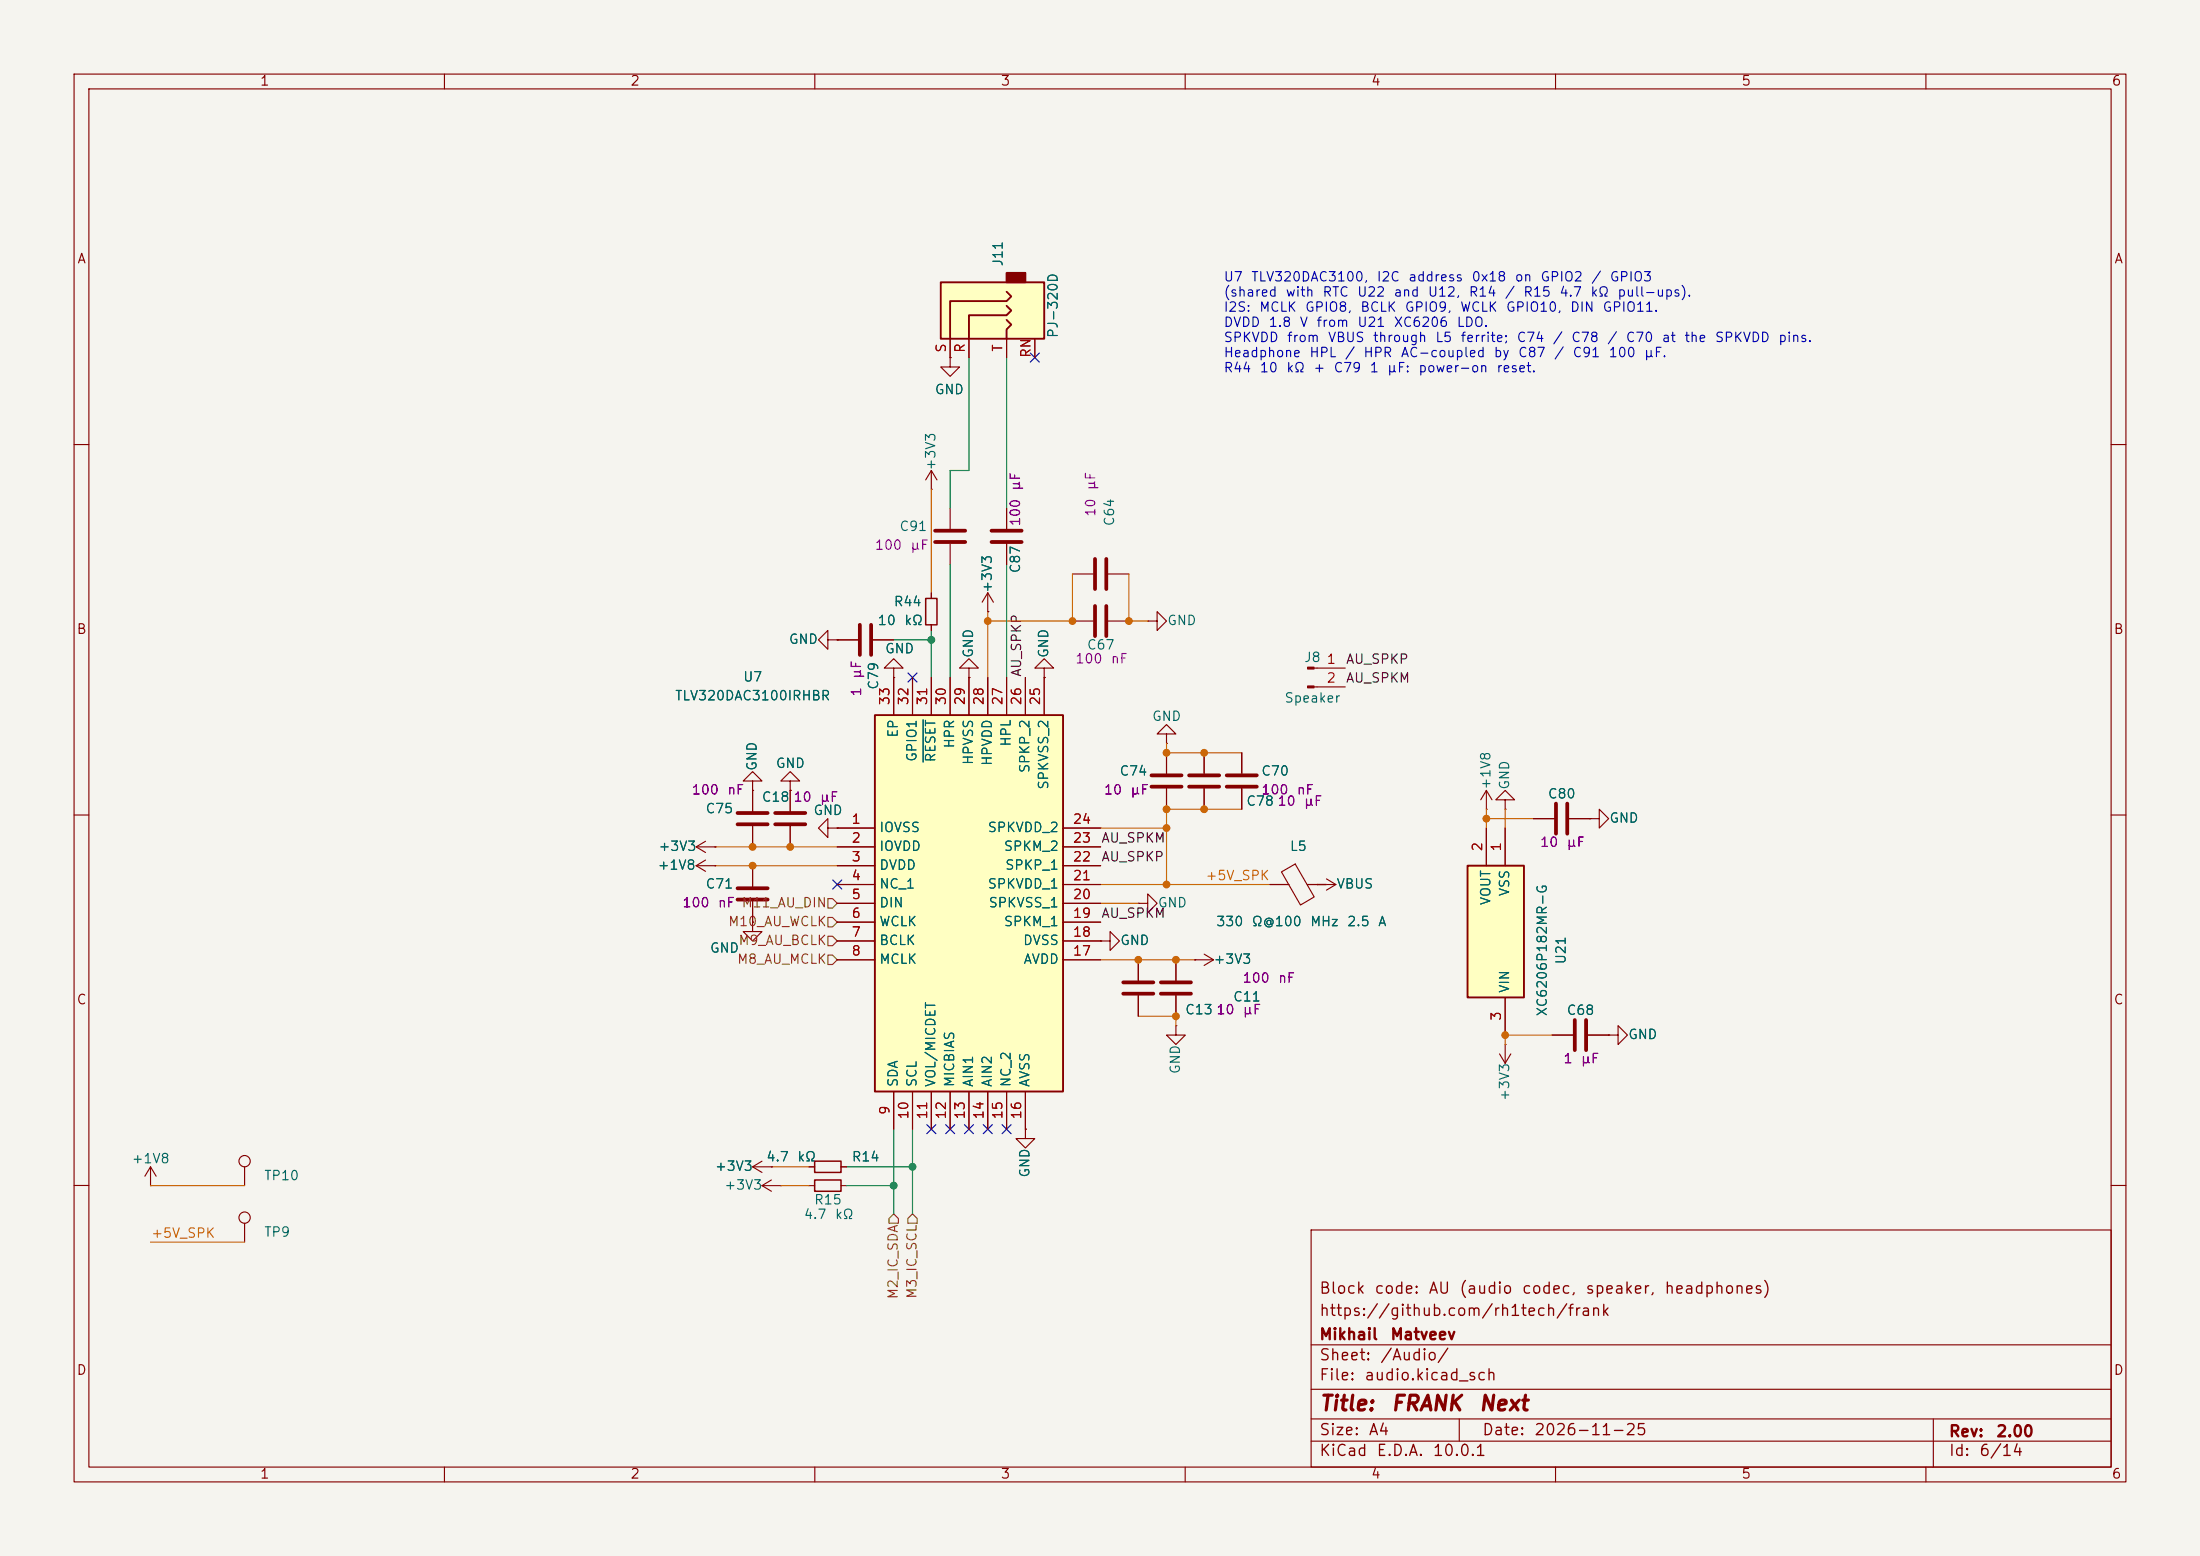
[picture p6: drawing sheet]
<svg xmlns="http://www.w3.org/2000/svg" width="297mm" height="210mm" viewBox="0 0 297 210" stroke-linecap="round" stroke-linejoin="round" font-family="sans-serif">
<path d="M0 0h297v210h-297z" fill="#f5f4ef" stroke="#f5f4ef" stroke-width=".14"/>
<g fill="none" stroke="#840000" stroke-width=".15">
<path d="M10 10h277v190h-277zM12 12h273v186h-273zM60 10v2M110 10v2M160 10v2M210 10v2M260 10v2M10 60h2M125.7 66h.1M125.7 63.5v2.5M125.7 63.5l-.7 1.3M125.7 63.5l.8 1.3"/>
<path d="M128.3 68.6v2.8M128.3 73.4v2.8M135.9 68.6v2.8M135.9 73.4v2.8M144.8 77.5h2.8M149.6 77.5h2.8M285 60h2M125.7 80v.8M125.7 84.3v.8M133.3 82.6h.1M133.3 80l-.7 1.3M133.3 80l.8 1.3"/>
<path d="M133.3 80v2.6M144.8 83.8h2.8M149.6 83.8h2.8M154.9 83.8h1.3v-1.2l1.3 1.2-1.3 1.3v-1.3M154.9 83.8h.1M10 110h2M94 114.3l1.2 .8M94 114.3h2.5M95.2 113.5l-1.2 .8M96.5 114.3h.1M157.5 101.6v2.8M157.5 106.4v2.8"/>
<path d="M200.7 109.2h.1M200.7 106.7l-.8 1.3M200.7 106.7l.7 1.3M200.7 106.7v2.5M203.2 108h1.3l-1.3-1.3-1.3 1.3h1.3v1.2M203.2 109.2h.1M207 110.5h2.8M211.8 110.5h2.8M214.6 110.5h1.3v-1.3l1.3 1.3-1.3 1.3v-1.3M214.6 110.5h.1M285 110h2M153.7 121.9h1.2v-1.2l1.3 1.2-1.3 1.3v-1.3"/>
<path d="M153.7 121.9h.1M153.7 129.5v2.8M153.7 134.4v2.8M161.3 129.5h.1M161.3 129.5h2.5M162.6 128.8l1.2 .7M163.8 129.5l-1.2 .8M20.3 157.5l-.7 1.3M20.3 157.5l.8 1.3M20.3 157.5v2.5M33 157.5v2.5M138.4 152.4v1.3h1.3l-1.3 1.2-1.2-1.2h1.2"/>
<path d="M138.4 152.4h.1M10 160h2M20.3 160h.1M177 166h108v32h-108zM285 160h2M60 198v2M110 198v2M160 198v2M177 194.5h108M177 191.5h108M177 187.5h108M177 181.5h108"/>
<path d="M197 191.5v3M210 198v2M260 198v2M261 191.5v6.5"/>
<circle cx="33" cy="156.7" r=".76"/>
</g>
<g fill="none" stroke="#840000" stroke-width=".51">
<path d="M126.2 71.6h4.1M126.2 73.2h4.1M133.9 71.6h4M133.9 73.2h4M147.8 75.4v4.1M149.4 75.4v4.1M147.8 81.8v4.1M149.4 81.8v4.1M155.4 106.2h4.1M155.4 104.6h4.1M210.1 108.5v4M211.6 108.5v4"/>
<path d="M151.6 132.6h4.1M151.6 134.1h4.1"/>
</g>
<path d="M125 80.8h1.5v3.5h-1.5z" fill="none" stroke="#840000" stroke-width=".2"/>
<path d="M127 38.1h14v7.6h-14z" fill="#ffffc2"/>
<path d="M135.9 36.8h2.5v1.3h-2.5z" fill="#840000" stroke="#840000" stroke-width=".25"/>
<path d="M127 38.1h14v7.6h-14zM135.9 39.4l.6 .6-.6 .6h-7.6v5.1M135.9 41.3l.6 .6-.6 .6h-5.1v3.2M135.9 43.2l.6 .6-.6 .7v1.2" fill="none" stroke="#840000" stroke-width=".25"/>
<g fill="none" stroke="#840000" stroke-width=".15">
<path d="M128.3 48.3v1.2h-1.3l1.3 1.3 1.2-1.3h-1.2M128.3 48.3h.1M128.3 45.7v2.6M130.8 45.7v2.6M135.9 45.7v2.6M139.7 45.7v2.6M157.5 99.1h1.2l-1.2-1.3-1.3 1.3h1.3v1.2M177.4 90.2h4.2M177.4 92.7h4.2M157.5 100.3h.1M162.6 101.6v2.8M162.6 106.4v2.8"/>
<path d="M167.6 101.6v2.8M167.6 106.4v2.8M171.4 119.4h2.6M173 117.7l1.9-1.1 2.5 4.5-1.8 1zM176.5 119.4h3.8M177.8 119.4h.1M179.1 118.6l1.2 .8M180.3 119.4l-1.2 .7M158.7 138.4v1.3h1.3l-1.3 1.3-1.2-1.3h1.2M158.7 138.4h.1M158.7 129.5v2.8M158.7 134.4v2.8"/>
</g>
<path d="M160.5 106.2h4.1M160.5 104.6h4.1M165.6 106.2h4.1M165.6 104.6h4.1M156.7 132.6h4.1M156.7 134.1h4.1" fill="none" stroke="#840000" stroke-width=".51"/>
<g fill="#840000" stroke="#840000" stroke-width=".15">
<path d="M176.5 90h.9v.3h-.9z"/>
<path d="M176.5 92.6h.9v.2h-.9z"/>
</g>
<path d="M198.1 116.8h7.6v17.8h-7.6z" fill="#ffffc2"/>
<path d="M198.1 116.8h7.6v17.8h-7.6z" fill="none" stroke="#840000" stroke-width=".25"/>
<g fill="none" stroke="#840000" stroke-width=".15">
<path d="M130.8 90.2h1.3l-1.3-1.3-1.3 1.3h1.3v1.2M130.8 91.4h.1M141 90.2h1.2l-1.2-1.3-1.3 1.3h1.3v1.2M141 91.4h.1M101.6 105.4h1.3l-1.3-1.3-1.3 1.3h1.3v1.3M101.6 106.7h.1M101.6 116.8v2.8M106.7 105.4h1.2l-1.2-1.3-1.3 1.3h1.3v1.3M106.7 106.7h.1M106.7 106.7v2.8M106.7 111.5v2.8M111.8 111.8v-1.3l-1.3 1.3 1.3 1.2v-1.2h1.2"/>
<path d="M113 111.8h.1M200.7 111.8v5M203.2 111.8v5M101.6 124.5v1.2h1.3l-1.3 1.3-1.3-1.3h1.3M101.6 124.5h.1M101.6 121.7v2.8M203.2 134.6v5.1"/>
</g>
<path d="M99.6 119.9h4M104.6 111.3h4.1M104.6 109.7h4.1M99.6 121.4h4" fill="none" stroke="#840000" stroke-width=".51"/>
<path d="M118.1 96.5h25.4v50.8h-25.4z" fill="#ffffc2"/>
<path d="M118.1 96.5h25.4v50.8h-25.4z" fill="none" stroke="#840000" stroke-width=".25"/>
<g fill="none" stroke="#840000" stroke-width=".15">
<path d="M128.3 48.3h.1M128.3 45.7v2.6M130.8 45.7v2.6M135.9 45.7v2.6M139.7 45.7v2.6M135.9 68.6v2.8M135.9 73.4v2.8M111.8 86.4v-1.3l-1.3 1.3 1.3 1.2v-1.2h1.2M113 86.4h.1M113 86.4h2.8M117.9 86.4h2.7M120.6 90.2h1.3l-1.3-1.3-1.2 1.3h1.2v1.2"/>
<path d="M120.6 91.4h.1M120.6 91.4v5.1M123.2 91.4v5.1M125.7 80v.8M125.7 84.3v.8M125.7 91.4v5.1M128.3 91.4v5.1M130.8 91.4h.1M130.8 91.4v5.1M133.3 82.6h.1M133.3 91.4v5.1M135.9 91.4v5.1"/>
<path d="M138.4 91.4v5.1M141 91.4h.1M141 91.4v5.1M94 116.8h2.5M94 116.8l1.2 .8M95.2 116.1l-1.2 .7M96.5 116.8h.1M96.5 114.3h.1M101.6 106.7h.1M101.6 106.7v2.8M101.6 111.5v2.8M101.6 116.8v2.8"/>
<path d="M106.7 106.7h.1M106.7 106.7v2.8M106.7 111.5v2.8M113 111.8h.1M113 111.8h5.1M113 114.3h5.1M113 116.8h5.1M113 119.4h5.1M143.5 111.8h5.1M143.5 114.3h5.1M143.5 116.8h5.1M143.5 119.4h5.1"/>
<path d="M157.5 101.6v2.8M157.5 106.4v2.8M162.6 101.6v2.8M162.6 106.4v2.8M167.6 101.6v2.8M167.6 106.4v2.8M171.4 119.4h2.6M176.5 119.4h2.6M177.8 119.4h.1M200.7 111.8v5M203.2 111.8v5M207 110.5h2.8"/>
<path d="M211.8 110.5h2.8M214.6 110.5h.1M101.6 124.5h.1M101.6 121.7v2.8M113 121.9h5.1M113 124.5h5.1M113 127h5.1M113 129.5h5.1M143.5 121.9h5.1M143.5 124.5h5.1M143.5 127h5.1M143.5 129.5h5.1"/>
<path d="M148.6 127h1.3v-1.3l1.2 1.3-1.2 1.3v-1.3M148.6 127h.1M153.7 129.5v2.8M153.7 134.4v2.8M158.7 129.5v2.8M158.7 134.4v2.8M161.3 129.5h.1M203.2 134.6v5.1M209.5 139.7h2.8M214.4 139.7h2.8M217.2 139.7h1.2v-1.3l1.3 1.3-1.3 1.3v-1.3M217.2 139.7h.1"/>
<path d="M101.6 157.5h2.5M101.6 157.5l1.3 .7M102.9 156.7l-1.3 .8M104.1 157.5h.1M104.1 159.3l-1.2 .7M109.2 157.5h.8M113.5 157.5h.8M120.6 147.3v5.1M123.2 147.3v5.1M125.7 147.3v5.1M128.3 147.3v5.1M130.8 147.3v5.1"/>
<path d="M133.3 147.3v5.1M135.9 147.3v5.1M138.4 152.4h.1M138.4 147.3v5.1M202.4 142.2l.8 1.3M203.2 141h.1M203.2 141v2.5M204 142.2l-.8 1.3M33 165.1v2.5M102.9 160l1.2 .8M102.9 160h2.5M105.4 160h.1"/>
<path d="M109.2 160h.8M113.5 160h.8"/>
<circle cx="33" cy="164.3" r=".76"/>
</g>
<path d="M124.6 97.2v5.6" fill="none" stroke="#006464" stroke-width=".15"/>
<path d="M116.1 84.3v4.1M117.6 84.3v4.1M99.6 111.3h4M99.6 109.7h4M212.6 137.7v4M214.1 137.7v4" fill="none" stroke="#840000" stroke-width=".51"/>
<path d="M110 159.3h3.5v1.5h-3.5zM110 156.7h3.5v1.5h-3.5z" fill="none" stroke="#840000" stroke-width=".2"/>
<path d="M111.8 128.9h.6l.6 .6-.6 .7h-.6zM111.8 123.8h.6l.6 .7-.6 .6h-.6zM111.8 121.3h.6l.6 .6-.6 .7h-.6zM111.8 126.4h.6l.6 .6-.6 .6h-.6zM120.6 163.8l.7 .7v.6h-1.3v-.6zM123.2 163.8l.6 .7v.6h-1.2v-.6z" fill="none" stroke="#725600" stroke-width=".15"/>
<g fill="none" stroke="#c60" stroke-width=".15">
<path d="M125.7 66v14M144.8 77.5v6.3h-11.5M152.4 77.5v6.3h2.5M133.3 82.6v8.8M96.5 114.3h16.5M96.5 116.8h16.5M148.6 119.4h22.8M148.6 111.8h8.9M157.5 100.3v1.3h10.1M167.6 109.2h-10.1v10.2M177.8 119.4h1.3M200.7 109.2v2.6"/>
<path d="M200.7 110.5h6.3M203.2 109.2v2.6M148.6 121.9h5.1M148.6 129.5h12.7M153.7 137.2h5v1.2M209.5 139.7h-6.3v1.3M104.1 157.5h5.1M20.3 160h12.7M20.3 167.6h12.7M105.4 160h3.8"/>
</g>
<path d="M130.8 48.3v15.2h-2.5v5.1M135.9 48.3v20.3M128.3 76.2v15.2M135.9 76.2v15.2M120.6 86.4h5.1M125.7 85.1v6.3M114.3 157.5h8.9M120.6 152.4v11.4M123.2 152.4v11.4M114.3 160h6.3" fill="none" stroke="#009600" stroke-width=".15"/>
<g fill="none" stroke="#000084" stroke-width=".15">
<path d="M139.1 47.7l1.2 1.2M140.3 47.7l-1.2 1.2M122.6 90.8l1.2 1.2M123.8 90.8l-1.2 1.2M112.4 118.8l1.2 1.2M113.6 118.8l-1.2 1.2M125.1 151.8l1.2 1.2M126.3 151.8l-1.2 1.2M127.7 151.8l1.2 1.2M128.9 151.8l-1.2 1.2M130.2 151.8l1.2 1.2M131.4 151.8l-1.2 1.2"/>
<path d="M132.7 151.8l1.3 1.2M134 151.8l-1.3 1.2M135.3 151.8l1.2 1.2M136.5 151.8l-1.2 1.2"/>
</g>
<g fill="#c60" stroke="#c60" stroke-width=".14">
<circle cx="162.6" cy="101.6" r=".46"/>
<circle cx="152.4" cy="83.8" r=".46"/>
<circle cx="133.3" cy="83.8" r=".46"/>
<circle cx="157.5" cy="101.6" r=".46"/>
<circle cx="157.5" cy="109.2" r=".46"/>
<circle cx="157.5" cy="111.8" r=".46"/>
<circle cx="157.5" cy="119.4" r=".46"/>
<circle cx="158.7" cy="129.5" r=".46"/>
<circle cx="158.7" cy="137.2" r=".46"/>
<circle cx="144.8" cy="83.8" r=".46"/>
<circle cx="106.7" cy="114.3" r=".46"/>
<circle cx="101.6" cy="116.8" r=".46"/>
<circle cx="101.6" cy="114.3" r=".46"/>
<circle cx="203.2" cy="139.7" r=".46"/>
<circle cx="162.6" cy="109.2" r=".46"/>
<circle cx="200.7" cy="110.5" r=".46"/>
<circle cx="153.7" cy="129.5" r=".46"/>
</g>
<g fill="#009600" stroke="#009600" stroke-width=".14">
<circle cx="125.7" cy="86.4" r=".46"/>
<circle cx="120.6" cy="160" r=".46"/>
<circle cx="123.2" cy="157.5" r=".46"/>
</g>
<g font-size="2" fill="#840000">
<text x="178" y="190.9">Title:</text>
<text x="187.7" y="190.9">FRANK</text>
<text x="199.5" y="190.9">Next</text>
</g>
<g font-size="1.5" fill="#840000">
<text x="178" y="178">https://github.com/rh1tech/frank</text>
<text x="178" y="175">Block</text>
<text x="185.4" y="175">code:</text>
<text x="192.7" y="175">AU</text>
<text x="196.9" y="175">(audio</text>
<text x="205.3" y="175">codec,</text>
<text x="213.9" y="175">speaker,</text>
<text x="224.6" y="175">headphones)</text>
<text x="178" y="184">Sheet:</text>
<text x="178" y="181.2">Mikhail</text>
<text x="186.2" y="184">/Audio/</text>
<text x="187.6" y="181.2">Matveev</text>
<text x="178" y="186.7">File:</text>
<text x="184.1" y="186.7">audio.kicad_sch</text>
<text x="178" y="196.9">KiCad</text>
<text x="178" y="194.1">Size:</text>
<text x="184.7" y="194.1">A4</text>
<text x="185.7" y="196.9">E.D.A.</text>
<text x="193.3" y="196.9">10.0.1</text>
<text x="200" y="194.1">Date:</text>
<text x="207" y="194.1">2026-11-25</text>
<text x="263" y="194.3">Rev:</text>
<text x="263" y="196.9">Id:</text>
<text x="267.1" y="196.9">6/14</text>
<text x="269.4" y="194.3">2.00</text>
</g>
<g font-size="1.3" fill="#840000">
<text x="35" y="11.9">1</text>
<text x="85" y="11.9">2</text>
<text x="135" y="11.9">3</text>
<text x="185" y="11.9">4</text>
<text x="235" y="11.9">5</text>
<text x="285" y="11.9">6</text>
<text x="10.3" y="35.9">A</text>
<text x="285.3" y="35.9">A</text>
<text x="10.3" y="85.9">B</text>
<text x="285.3" y="85.9">B</text>
<text x="10.3" y="135.9">C</text>
<text x="285.3" y="135.9">C</text>
<text x="10.3" y="185.9">D</text>
<text x="285.3" y="185.9">D</text>
<text x="35" y="199.9">1</text>
<text x="85" y="199.9">2</text>
<text x="135" y="199.9">3</text>
<text x="185" y="199.9">4</text>
<text x="235" y="199.9">5</text>
<text x="285" y="199.9">6</text>
</g>
<g font-size="1.3" fill="#006464">
<text x="135.7" y="36.1" transform="rotate(-90 135.7 36.1)">J11</text>
<text x="143.1" y="45.7" transform="rotate(-90 143.1 45.7)">PJ-320D</text>
<text x="126.1" y="53.5">GND</text>
<text x="126.6" y="63.6" transform="rotate(-90 126.6 63.6)">+3V3</text>
<text x="121.3" y="72">C91</text>
<text x="150.7" y="71.1" transform="rotate(-90 150.7 71.1)">C64</text>
<text x="138" y="77.5" transform="rotate(-90 138 77.5)">C87</text>
<text x="120.6" y="82.1">R44</text>
<text x="134.2" y="80.1" transform="rotate(-90 134.2 80.1)">+3V3</text>
<text x="106.4" y="87.2">GND</text>
<text x="118.4" y="84.7">10</text>
<text x="119.4" y="88.5">GND</text>
<text x="122" y="84.7">kΩ</text>
<text x="131.7" y="88.9" transform="rotate(-90 131.7 88.9)">GND</text>
<text x="141.8" y="88.9" transform="rotate(-90 141.8 88.9)">GND</text>
<text x="146.6" y="88">C67</text>
<text x="157.5" y="84.7">GND</text>
<text x="176" y="89.7">J8</text>
<text x="91" y="94.8">TLV320DAC3100IRHBR</text>
<text x="100.2" y="92.3">U7</text>
<text x="118.9" y="93.2" transform="rotate(-90 118.9 93.2)">C79</text>
<text x="173.3" y="95.1">Speaker</text>
<text x="121.5" y="99.7" transform="rotate(-90 121.5 99.7)">EP</text>
<text x="129.1" y="101.1" transform="rotate(-90 129.1 101.1)">HPR</text>
<text x="136.8" y="100.9" transform="rotate(-90 136.8 100.9)">HPL</text>
<text x="155.4" y="97.6">GND</text>
<text x="102.5" y="104.1" transform="rotate(-90 102.5 104.1)">GND</text>
<text x="104.6" y="104">GND</text>
<text x="124.1" y="102.9" transform="rotate(-90 124.1 102.9)">GPIO1</text>
<text x="126.6" y="103" transform="rotate(-90 126.6 103)">RESET</text>
<text x="131.7" y="103.3" transform="rotate(-90 131.7 103.3)">HPVSS</text>
<text x="134.2" y="103.5" transform="rotate(-90 134.2 103.5)">HPVDD</text>
<text x="139.3" y="104.4" transform="rotate(-90 139.3 104.4)">SPKP_2</text>
<text x="141.8" y="106.7" transform="rotate(-90 141.8 106.7)">SPKVSS_2</text>
<text x="151" y="105">C74</text>
<text x="170.2" y="105">C70</text>
<text x="201.5" y="106.7" transform="rotate(-90 201.5 106.7)">+1V8</text>
<text x="204.1" y="106.7" transform="rotate(-90 204.1 106.7)">GND</text>
<text x="95.2" y="110.1">C75</text>
<text x="102.8" y="108.5">C18</text>
<text x="109.7" y="110.3">GND</text>
<text x="118.6" y="112.6">IOVSS</text>
<text x="133.2" y="112.6">SPKVDD_2</text>
<text x="168.2" y="109.1">C78</text>
<text x="208.9" y="108.1">C80</text>
<text x="217.2" y="111.4">GND</text>
<text x="88.7" y="117.7">+1V8</text>
<text x="88.8" y="115.2">+3V3</text>
<text x="118.6" y="115.2">IOVDD</text>
<text x="118.6" y="117.7">DVDD</text>
<text x="135.4" y="115.2">SPKM_2</text>
<text x="135.6" y="117.7">SPKP_1</text>
<text x="174" y="115.2">L5</text>
<text x="95.2" y="120.2">C71</text>
<text x="118.6" y="120.2">NC_1</text>
<text x="118.6" y="122.8">DIN</text>
<text x="118.6" y="125.3">WCLK</text>
<text x="133.2" y="120.2">SPKVDD_1</text>
<text x="133.4" y="122.8">SPKVSS_1</text>
<text x="135.4" y="125.3">SPKM_1</text>
<text x="156.2" y="122.8">GND</text>
<text x="164.1" y="125.3">330</text>
<text x="168.9" y="125.3">Ω@100</text>
<text x="176.8" y="125.3">MHz</text>
<text x="180.3" y="120.2">VBUS</text>
<text x="181.8" y="125.3">2.5</text>
<text x="185.9" y="125.3">A</text>
<text x="201.5" y="122.3" transform="rotate(-90 201.5 122.3)">VOUT</text>
<text x="204.1" y="121.1" transform="rotate(-90 204.1 121.1)">VSS</text>
<text x="95.8" y="128.9">GND</text>
<text x="118.6" y="127.9">BCLK</text>
<text x="118.6" y="130.4">MCLK</text>
<text x="138" y="127.9">DVSS</text>
<text x="138.1" y="130.4">AVDD</text>
<text x="151.1" y="127.9">GND</text>
<text x="163.7" y="130.4">+3V3</text>
<text x="211.7" y="130.2" transform="rotate(-90 211.7 130.2)">U21</text>
<text x="159.9" y="137.2">C13</text>
<text x="166.4" y="135.5">C11</text>
<text x="204.1" y="134.1" transform="rotate(-90 204.1 134.1)">VIN</text>
<text x="209.1" y="137.3" transform="rotate(-90 209.1 137.3)">XC6206P182MR-G</text>
<text x="211.4" y="137.3">C68</text>
<text x="219.7" y="140.6">GND</text>
<text x="121.5" y="146.8" transform="rotate(-90 121.5 146.8)">SDA</text>
<text x="124.1" y="146.8" transform="rotate(-90 124.1 146.8)">SCL</text>
<text x="126.6" y="146.8" transform="rotate(-90 126.6 146.8)">VOL/MICDET</text>
<text x="129.1" y="146.8" transform="rotate(-90 129.1 146.8)">MICBIAS</text>
<text x="131.7" y="146.8" transform="rotate(-90 131.7 146.8)">AIN1</text>
<text x="134.2" y="146.8" transform="rotate(-90 134.2 146.8)">AIN2</text>
<text x="136.8" y="146.8" transform="rotate(-90 136.8 146.8)">NC_2</text>
<text x="139.3" y="146.8" transform="rotate(-90 139.3 146.8)">AVSS</text>
<text x="159.6" y="145.1" transform="rotate(-90 159.6 145.1)">GND</text>
<text x="204.1" y="148.7" transform="rotate(-90 204.1 148.7)">+3V3</text>
<text x="17.7" y="157.3">+1V8</text>
<text x="35.6" y="159.6">TP10</text>
<text x="96.4" y="158.3">+3V3</text>
<text x="97.7" y="160.9">+3V3</text>
<text x="103.3" y="157.1">4.7</text>
<text x="107.5" y="157.1">kΩ</text>
<text x="114.9" y="157.1">R14</text>
<text x="139.3" y="159" transform="rotate(-90 139.3 159)">GND</text>
<text x="35.6" y="167.2">TP9</text>
<text x="108.4" y="164.8">4.7</text>
<text x="109.8" y="162.9">R15</text>
<text x="112.6" y="164.8">kΩ</text>
</g>
<g font-size="1.3" fill="#0000c2">
<text x="165.1" y="38.3">U7</text>
<text x="165.1" y="40.4">(shared</text>
<text x="168.8" y="38.3">TLV320DAC3100,</text>
<text x="173.5" y="40.4">with</text>
<text x="178.4" y="40.4">RTC</text>
<text x="183.1" y="40.4">U22</text>
<text x="185.8" y="38.3">I2C</text>
<text x="188" y="40.4">and</text>
<text x="190" y="38.3">address</text>
<text x="192.7" y="40.4">U12,</text>
<text x="198.2" y="40.4">R14</text>
<text x="198.6" y="38.3">0x18</text>
<text x="203" y="40.4">/</text>
<text x="204.4" y="38.3">on</text>
<text x="205.6" y="40.4">R15</text>
<text x="207.9" y="38.3">GPIO2</text>
<text x="210.4" y="40.4">4.7</text>
<text x="214.6" y="40.4">kΩ</text>
<text x="214.7" y="38.3">/</text>
<text x="217.2" y="38.3">GPIO3</text>
<text x="218.3" y="40.4">pull-ups).</text>
<text x="165.1" y="42.4">I2S:</text>
<text x="165.1" y="44.4">DVDD</text>
<text x="165.1" y="46.5">SPKVDD</text>
<text x="169.9" y="42.4">MCLK</text>
<text x="171.2" y="44.4">1.8</text>
<text x="173.6" y="46.5">from</text>
<text x="175.4" y="44.4">V</text>
<text x="176.1" y="42.4">GPIO8,</text>
<text x="177.6" y="44.4">from</text>
<text x="179.2" y="46.5">VBUS</text>
<text x="183.1" y="44.4">U21</text>
<text x="183.6" y="42.4">BCLK</text>
<text x="185.2" y="46.5">through</text>
<text x="188.1" y="44.4">XC6206</text>
<text x="189.6" y="42.4">GPIO9,</text>
<text x="193.7" y="46.5">L5</text>
<text x="196.6" y="44.4">LDO.</text>
<text x="197" y="42.4">WCLK</text>
<text x="197.1" y="46.5">ferrite;</text>
<text x="203.2" y="42.4">GPIO10,</text>
<text x="204.7" y="46.5">C74</text>
<text x="209.5" y="46.5">/</text>
<text x="211.9" y="42.4">DIN</text>
<text x="212" y="46.5">C78</text>
<text x="216.3" y="42.4">GPIO11.</text>
<text x="216.9" y="46.5">/</text>
<text x="219.4" y="46.5">C70</text>
<text x="224.2" y="46.5">at</text>
<text x="227.3" y="46.5">the</text>
<text x="231.4" y="46.5">SPKVDD</text>
<text x="240" y="46.5">pins.</text>
<text x="165.1" y="48.5">Headphone</text>
<text x="165.1" y="50.6">R44</text>
<text x="170" y="50.6">10</text>
<text x="173.5" y="50.6">kΩ</text>
<text x="176.7" y="48.5">HPL</text>
<text x="177.2" y="50.6">+</text>
<text x="179.9" y="50.6">C79</text>
<text x="181.5" y="48.5">/</text>
<text x="184" y="48.5">HPR</text>
<text x="184.8" y="50.6">1</text>
<text x="187.2" y="50.6">µF:</text>
<text x="189" y="48.5">AC-coupled</text>
<text x="191.4" y="50.6">power-on</text>
<text x="201.6" y="48.5">by</text>
<text x="201.9" y="50.6">reset.</text>
<text x="204.8" y="48.5">C87</text>
<text x="209.7" y="48.5">/</text>
<text x="212.2" y="48.5">C91</text>
<text x="217.1" y="48.5">100</text>
<text x="221.9" y="48.5">µF.</text>
</g>
<g font-size="1.3" fill="#a90000">
<text x="128" y="47.7" transform="rotate(-90 128 47.7)">S</text>
<text x="130.6" y="47.7" transform="rotate(-90 130.6 47.7)">R</text>
<text x="135.6" y="47.6" transform="rotate(-90 135.6 47.6)">T</text>
<text x="139.4" y="48.4" transform="rotate(-90 139.4 48.4)">RN</text>
<text x="179" y="89.9">1</text>
<text x="120.4" y="95.3" transform="rotate(-90 120.4 95.3)">33</text>
<text x="122.9" y="95.3" transform="rotate(-90 122.9 95.3)">32</text>
<text x="125.5" y="95.3" transform="rotate(-90 125.5 95.3)">31</text>
<text x="128" y="95.3" transform="rotate(-90 128 95.3)">30</text>
<text x="130.6" y="95.3" transform="rotate(-90 130.6 95.3)">29</text>
<text x="133.1" y="95.3" transform="rotate(-90 133.1 95.3)">28</text>
<text x="135.6" y="95.3" transform="rotate(-90 135.6 95.3)">27</text>
<text x="138.2" y="95.3" transform="rotate(-90 138.2 95.3)">26</text>
<text x="140.7" y="95.3" transform="rotate(-90 140.7 95.3)">25</text>
<text x="179" y="92.5">2</text>
<text x="114.9" y="111.5">1</text>
<text x="144.7" y="111.5">24</text>
<text x="114.9" y="114">2</text>
<text x="114.9" y="116.6">3</text>
<text x="114.9" y="119.1">4</text>
<text x="144.7" y="119.1">21</text>
<text x="144.7" y="116.6">22</text>
<text x="144.7" y="114">23</text>
<text x="200.4" y="115" transform="rotate(-90 200.4 115)">2</text>
<text x="202.9" y="115" transform="rotate(-90 202.9 115)">1</text>
<text x="114.9" y="121.7">5</text>
<text x="114.9" y="124.2">6</text>
<text x="144.7" y="124.2">19</text>
<text x="144.7" y="121.7">20</text>
<text x="114.9" y="126.7">7</text>
<text x="114.9" y="129.3">8</text>
<text x="144.7" y="129.3">17</text>
<text x="144.7" y="126.7">18</text>
<text x="202.9" y="137.9" transform="rotate(-90 202.9 137.9)">3</text>
<text x="120.4" y="150.6" transform="rotate(-90 120.4 150.6)">9</text>
<text x="122.9" y="151.2" transform="rotate(-90 122.9 151.2)">10</text>
<text x="125.5" y="151.2" transform="rotate(-90 125.5 151.2)">11</text>
<text x="128" y="151.2" transform="rotate(-90 128 151.2)">12</text>
<text x="130.6" y="151.2" transform="rotate(-90 130.6 151.2)">13</text>
<text x="133.1" y="151.2" transform="rotate(-90 133.1 151.2)">14</text>
<text x="135.6" y="151.2" transform="rotate(-90 135.6 151.2)">15</text>
<text x="138.2" y="151.2" transform="rotate(-90 138.2 151.2)">16</text>
</g>
<g font-size="1.3" fill="#840084">
<text x="138" y="71.1" transform="rotate(-90 138 71.1)">100</text>
<text x="138" y="66.3" transform="rotate(-90 138 66.3)">µF</text>
<text x="148.2" y="69.8" transform="rotate(-90 148.2 69.8)">10</text>
<text x="148.2" y="66.3" transform="rotate(-90 148.2 66.3)">µF</text>
<text x="118" y="74.5">100</text>
<text x="122.8" y="74.5">µF</text>
<text x="145.1" y="89.9">100</text>
<text x="149.9" y="89.9">nF</text>
<text x="116.6" y="94.1" transform="rotate(-90 116.6 94.1)">1</text>
<text x="116.6" y="91.7" transform="rotate(-90 116.6 91.7)">µF</text>
<text x="93.3" y="107.5">100</text>
<text x="98.1" y="107.5">nF</text>
<text x="148.9" y="107.5">10</text>
<text x="152.5" y="107.5">µF</text>
<text x="170.2" y="107.5">100</text>
<text x="175" y="107.5">nF</text>
<text x="107" y="108.5">10</text>
<text x="110.6" y="108.5">µF</text>
<text x="172.4" y="109.1">10</text>
<text x="176" y="109.1">µF</text>
<text x="207.8" y="114.6">10</text>
<text x="211.4" y="114.6">µF</text>
<text x="92" y="122.8">100</text>
<text x="96.8" y="122.8">nF M11_AU_DIN</text>
<text x="96.8" y="122.8">nF</text>
<text x="164.1" y="137.2">10</text>
<text x="167.6" y="132.9">100</text>
<text x="167.7" y="137.2">µF</text>
<text x="172.4" y="132.9">nF</text>
<text x="211" y="143.8">1</text>
<text x="213.3" y="143.8">µF</text>
</g>
<g font-size="1.3" fill="#0f0f0f">
<text x="181.6" y="89.9">AU_SPKP</text>
<text x="138.2" y="91.4" transform="rotate(-90 138.2 91.4)">AU_SPKP</text>
<text x="181.6" y="92.4">AU_SPKM</text>
<text x="148.6" y="116.6">AU_SPKP</text>
<text x="148.6" y="114">AU_SPKM</text>
<text x="148.6" y="124.2">AU_SPKM</text>
</g>
<g font-size="1.3" fill="#c60">
<text x="162.7" y="119.1">+5V_SPK</text>
<text x="20.3" y="167.4">+5V_SPK</text>
</g>
<g font-size="1.3" fill="#725600">
<text x="98.2" y="125.3">M10_AU_WCLK</text>
<text x="99.4" y="130.4">M8_AU_MCLK</text>
<text x="99.6" y="127.9">M9_AU_BCLK</text>
<text x="121.5" y="175.4" transform="rotate(-90 121.5 175.4)">M2_IC_SDA</text>
<text x="124.1" y="175.4" transform="rotate(-90 124.1 175.4)">M3_IC_SCL</text>
</g>
</svg>
